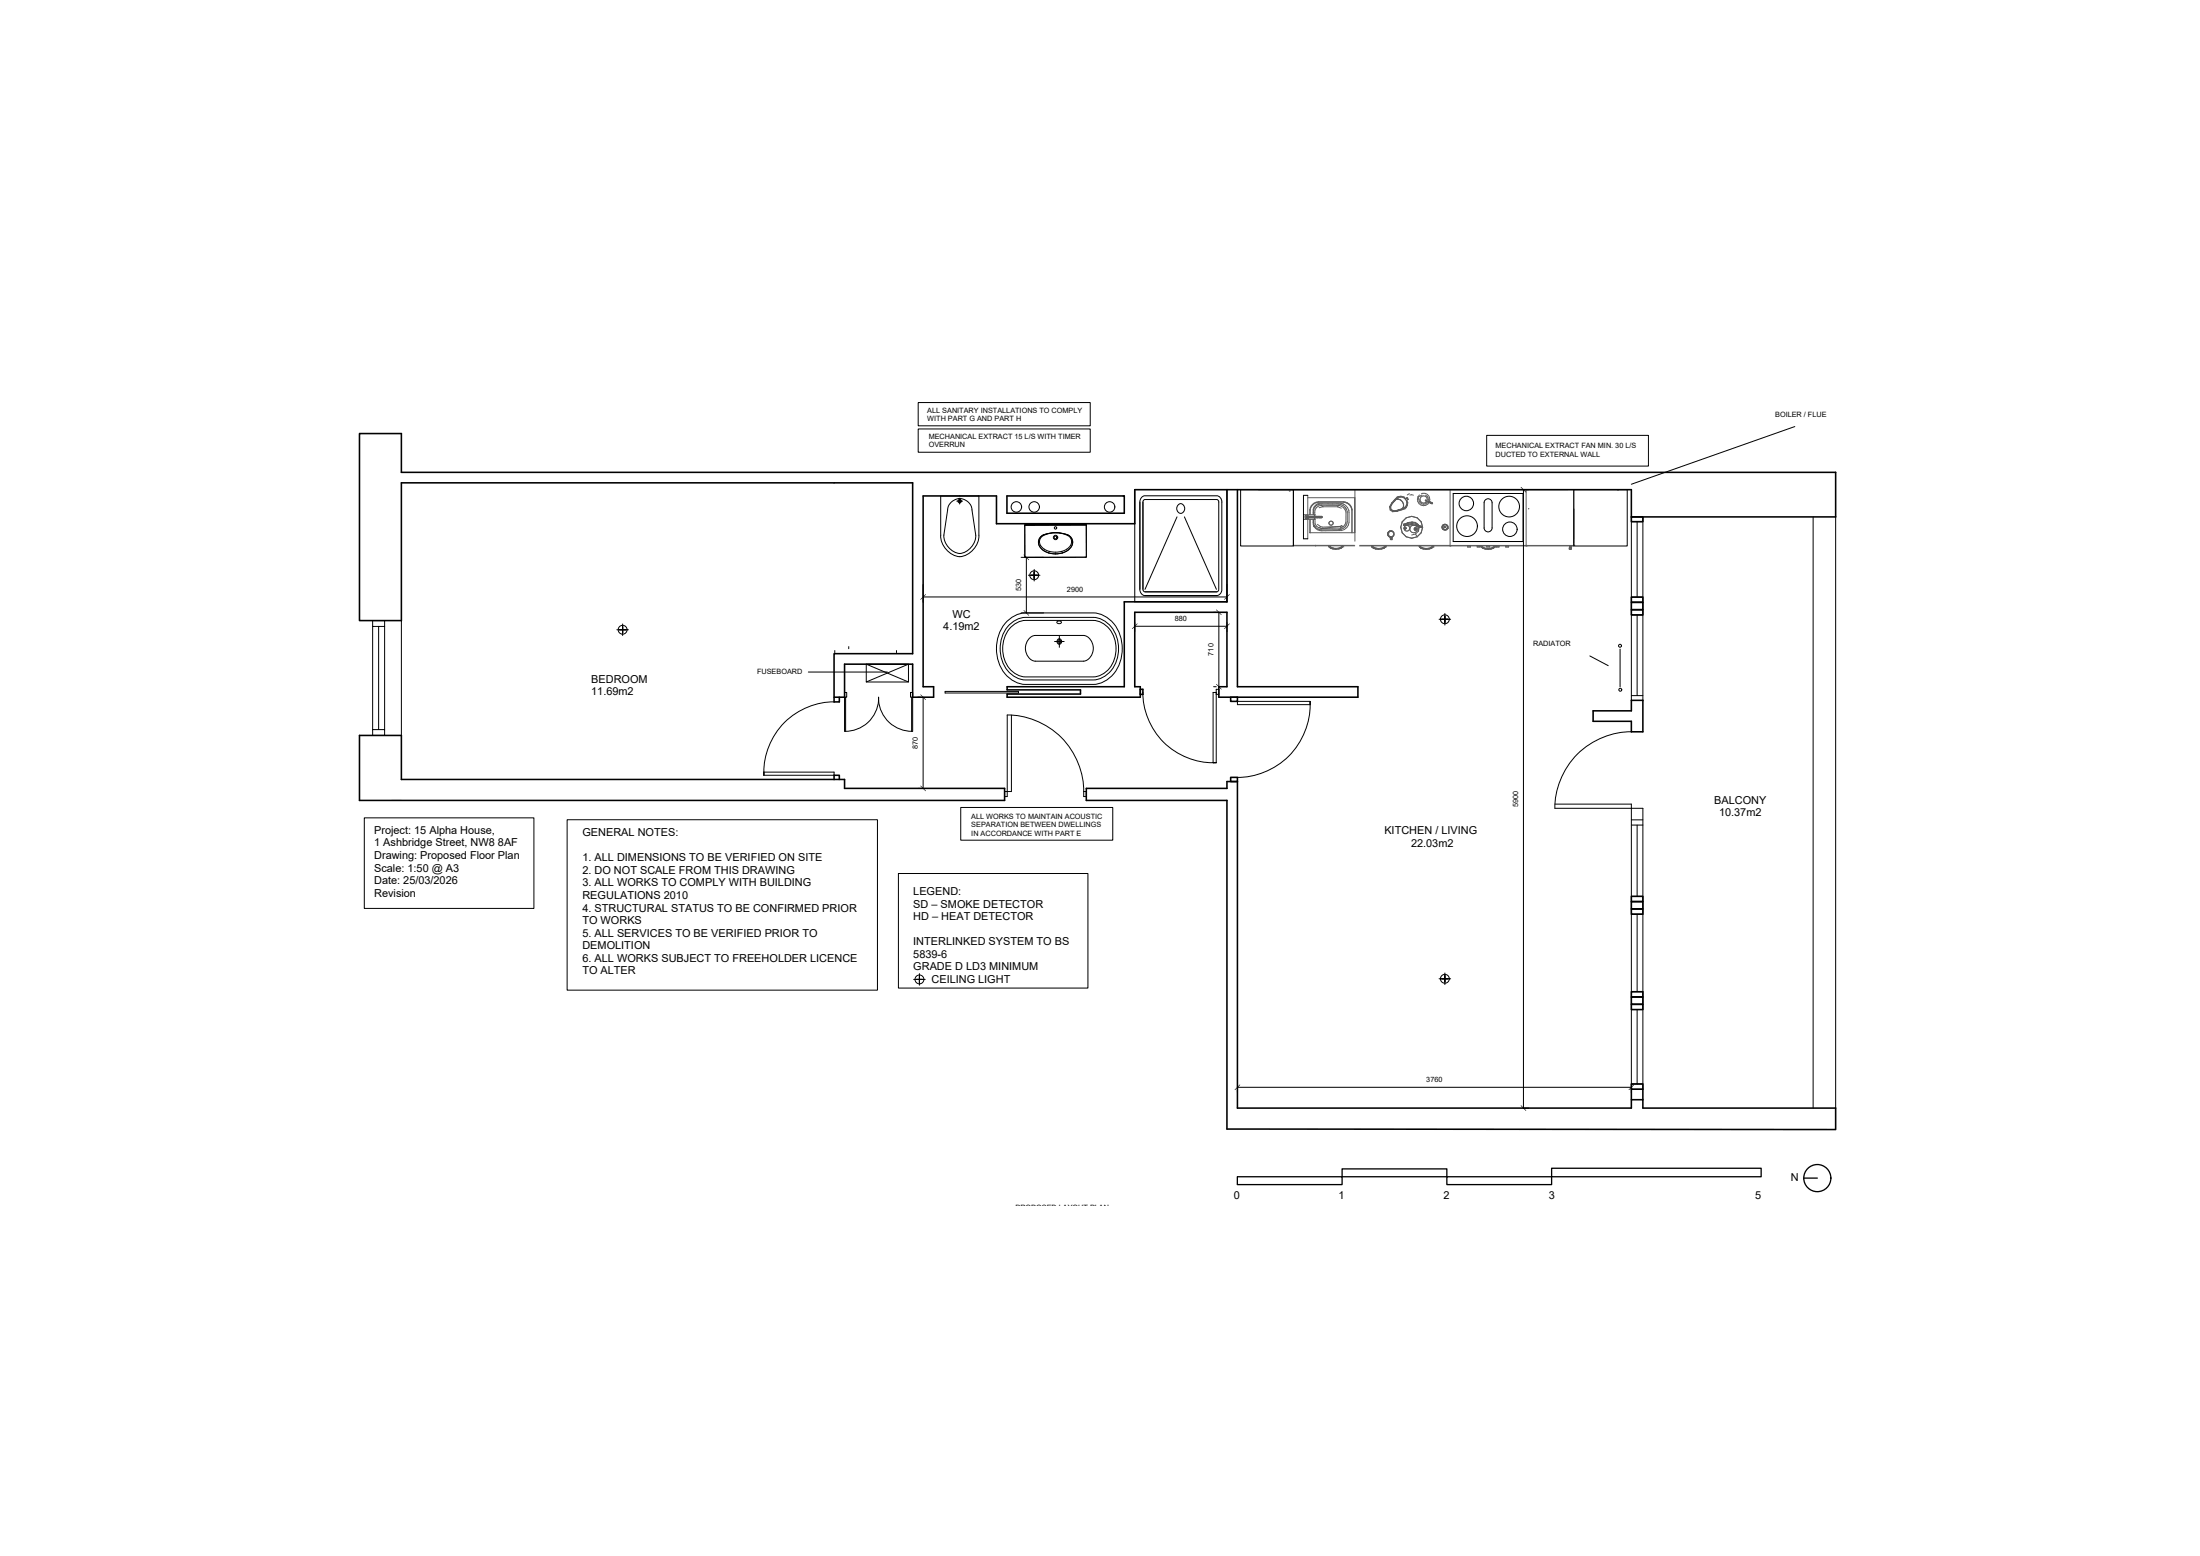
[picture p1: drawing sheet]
<svg xmlns="http://www.w3.org/2000/svg" width="420mm" height="297mm" viewBox="0 0 420 297" stroke-linecap="round" stroke-linejoin="round" font-family="sans-serif">
<!-- layer: 001_Dark_1 50 -->
<g fill="none" stroke="#5c5c5c" stroke-width=".19">
<path d="M240.3 93.5h60.2v10.7h-40.9M246.1 93.7h.2M248.9 98.3h2.1v.3M249.1 98.8a.37 .37 0 0 0 .4 .3 .37 .37 0 0 0 .3-.3M249.3 98.7l.1 .1M249.4 98.6l-.1 .1M249.7 95h9v6.7h-8.6v-2.6M249.7 94.6v3.7M249.7 99.1v3.7M249.8 98.6a.37 .37 0 0 0-.3-.3 .37 .37 0 0 0-.4 .3M250.1 98.3a1.92 1.92 0 0 1 1.6-2.5h4.8a1.73 1.73 0 0 1 1.7 1.5v4.4M250.1 98.3a1.86 1.86 0 0 1 1.6-2.4h4.8a1.7 1.7 0 0 1 1.6 1.5v4.3"/>
<path d="M250.1 99.1v2.6M250.7 98.3a1.68 1.68 0 0 1 1.3-2.2h4a1.86 1.86 0 0 1 1.6 1.8v1.8a1.75 1.75 0 0 1-1.5 1.6h-3.8a1.64 1.64 0 0 1-1.4-.8M250.7 99.1v1l.2 .4M250.8 98.3a1.54 1.54 0 0 1 1.4-2.1h2.1a2.56 2.56 0 0 1 2.5 .6l.4 1v1.8a1.66 1.66 0 0 1-1.6 1.5h-3.4a1.57 1.57 0 0 1-1.4-2M250.9 97.5v.1M251 98.3h.1M251 99.1h.1M251 98.8v.3h-2.1M251 98.8l.1 1.2 .2 .4 .4 .3M252.2 96.4a1.29 1.29 0 0 0-1.2 1.5v.7M252.2 96.4l.3 .3M252.2 96.4l3.4 .1"/>
<path d="M252.4 98.6h-3M252.4 98.6l.1 .1M252.4 98.8h-3M252.5 98.7l-.1 .1M252.5 98.7h-3.2M252.5 96.7l-.7 .2M252.5 96.7h2.9M255.4 96.7l.7 .3M255.6 96.5l-.2 .2M255.6 96.5a1.64 1.64 0 0 1 1.4 1.2v2l-.6 .8M258.7 93.5v9.8M265.3 96.7l.1 .6 .5 .4"/>
<path d="M265.4 96.7l.1 .6M265.4 96.7h-.1M265.5 97.3l.5 .2M265.5 97.3l.5 .3M265.5 96.7l.1 .5M265.5 96.7v.6M265.6 97.2l-.1 .1M265.6 97.2l.5 .3M265.7 96l-.4 .7M265.7 96h.1M265.8 96l-.4 .7M266 97.6l-.1 .1"/>
<path d="M266.1 97.5h-.1M266.2 95.6l-.4 .5M266.5 95.3h.1M266.7 95.3h.1M266.7 95.3a1.11 1.11 0 0 1 1.7 .1 1.11 1.11 0 0 1-.6 1.6M266.7 97.5h.1M266.7 97.5l-.7 .1M266.7 95.2l-.5 .4M266.7 95.2l.7 .3 .4 .3M266.8 97.6l-.9 .1M266.8 94.9l-1.1 1.1M266.8 94.9h.1"/>
<path d="M266.8 97.5v.1M266.8 97.5l-.8 .1M266.8 94.9l-1 1.1M266.9 97.4l-.2 .1M266.9 97.4h.1M267 97.4h.1M267 95.3l-.5 .1-.7 .7-.3 .6M267 97.4h-.1M267.5 94.8l.5 .1M267.5 94.8l-.7 .1M267.5 94.7l-.7 .2M267.5 94.7v.1"/>
<path d="M267.5 94.7l.5 .2M267.7 97.1l-1.6 .4M267.7 97.2h.1M267.7 97.2l-1 .3M267.8 95.8l.2 .9M267.8 95.8l.2 .5M267.8 97.1h.1M268 96.6l-.3 .5M268 96.7l-.3 .5M268 94.9l.3 .3M268 94.9l.4 .3M268 94.9h.1"/>
<path d="M268.2 97.1h.1M268.2 97.1l-1.4 .4M268.2 97.1l-1.4 .5M268.3 95.3l.4-.3 .2 .3-.4 .2M268.4 96.9h.1M268.4 96.9l-.2 .2M268.5 96.9l-.3 .2M268.5 95.5l.2 .5M268.6 95.1h.1M268.6 95.5l.2 .5M268.6 95.1l.2 .3M268.6 96.5l-.2 .4"/>
<path d="M268.6 96.5h.1M268.7 96l-.1 .5M268.7 96.5l-.2 .4M268.8 96l-.1 .5M268.8 96h-.1M268.8 100h1.4M268.8 100l-.8 .2M268.8 100l-.8 .1M268.8 99.8v.2M268.8 99.8l-.8 .3M269.1 94.2l-.4 .3M269.2 94.5h.7"/>
<path d="M269.6 99.6v.6M269.6 99.6l.6 .1M269.6 99.6l-.8 .2M270.2 99.8l.5 .4M270.2 99.7v.1M270.2 99.7l.5 .5M270.2 99.8l-.6-.1-1.6 .4M270.2 99.7l.5 .4M270.7 94.8a1.61 1.61 0 0 0 .7 1.4 .91 .91 0 0 0 1.2-.5M270.7 94.8a1.17 1.17 0 0 0 .6 1.6 1.17 1.17 0 0 0 1.5-.5M271 94.5l-.3 .3M271.4 94.2a1.16 1.16 0 0 1 1.2 .3 1.16 1.16 0 0 1 .3 1.2"/>
<path d="M271.5 94.5l-.8 .3M272.2 94.5a.91 .91 0 0 1 .4 1.2M272.6 95.8l.8 .3M272.6 95.7l.9 .4M272.6 95.6l.9 .4M273.3 96.1h.1M273.4 96l-.1 .1M273.4 96h.1M273.5 96.1h-.1M273.5 96v.1M276.9 93.5v10.7M291.4 93.5v10.7"/>
<path d="M291.9 97.1v.1M308.7 93.5h.1M308.8 93.5h.1M246.9 104.2h11.8M246.9 104.1h11.7M250.8 100.3v.1M250.8 100.3h.1M250.8 100.4h.1M250.8 100.4l.1 .1M250.9 100.5h.1M251.2 104.1v.1M251.5 100.1l.7 .5"/>
<path d="M251.7 100.7l.5 .2M252.2 100.6l-.5 .1M253.7 104.2l.4 .4 .4 .2M253.7 104.4h.1M253.7 104.4v-.2l.3 .4M253.7 104.4l.4 .2M253.7 104.4l.3 .2M253.9 104.2l.7 .4M254 104.6a2.34 2.34 0 0 0 2.1 0M254.1 104.6h-.1M254.1 104.6l.5 .1M254.2 104.5l.9 .2"/>
<path d="M254.6 104.6v.1M255.9 100.5l-3.7 .1M255.9 100.5l.1 .3M255.9 100.5l-3.7 .4M256 104.6l-.4 .1h-1M256 104.6h.1M256 100.8l-3.8 .1M256 100.9l-.4 .1M256.1 100.4l.3 .1M256.1 100.4l-.2 .1M256.2 104.2a1.33 1.33 0 0 1-1.6 .4M256.2 100.3l-.1 .1"/>
<path d="M256.4 104.4v-.2l-.3 .4M256.4 104.4l-.4 .2M256.4 104.4l-.3 .2M256.4 104.2l-.4 .4-.4 .2M256.4 104.4h.1M256.4 100.5l-.4 .3M259.6 104.1h40.9M261.9 104.2v.2M261.9 104.2l.3 .4 .5 .2M261.9 104.4h.1M261.9 104.4l.4 .2M261.9 104.4l.3 .2"/>
<path d="M262.1 104.2a1.58 1.58 0 0 0 2.3 0M262.3 104.6h-.1M262.3 104.6l.4 .1M262.4 104.5l.8 .2M262.8 104.7h-.1M264.1 104.6l-.4 .1h-1M264.5 104.4l-.4 .2M264.5 104.2l-.3 .4-.4 .2M264.6 104.4h.1M264.6 104.2l-.1 .2M264.6 104.2a1.78 1.78 0 0 1-2.4 .4M265 101.9h.1"/>
<path d="M265 102.2h.1M265 101.7h.1M265.1 102.3h.1M265.1 101.5h.1M265.1 102.3l.4 .2M265.2 101.6a.55 .55 0 0 0 0 .7M265.3 102.5h.1M265.3 101.4h.1M265.3 101.4a.55 .55 0 0 1 .8 .6 .55 .55 0 0 1-.9 .3M265.5 103h.1M265.5 102.8h.1M265.5 102.6v.4"/>
<path d="M265.5 102.6h.1M265.5 102.9h.1M265.5 101.4h.1M265.6 102.9h.1M265.6 103h.1M265.6 103h-.1M265.6 102.8h.1M265.6 102.6h.1M265.6 102.6v.4M265.8 101.4a.58 .58 0 0 0-.7 .2 .58 .58 0 0 0 0 .7M268 100.2h.1M268 100.3h.1"/>
<path d="M268 100.1h.1M268 100.2v.1M268 100.1v.1M268 100.1v.2a4.2 4.2 0 0 1 2.7 .1M268.1 100.8h.1M268.1 100.9h.1M268.1 100.8h.2M268.2 100.9h-.1M268.2 100.8h.1M268.2 100.8v.1M268.3 100.9h.1M268.3 100.8h.1"/>
<path d="M269.6 100.2l.3 .1M269.6 100.2l-1.6 .1M270.1 100.3l.6 .2M270.2 101h.1M270.2 100.9h.1M270.2 100.9v.1zM270.2 100l.5 .3M270.2 100l.5 .4M270.2 100.9l.1 .1M270.3 101.9l.2 .5M270.3 101.9l-.8 .2M270.7 100.5h.5"/>
<path d="M270.7 100.1v.2M270.7 100.4v.1M270.7 100.4l.4 .2M270.7 100.4l.5 .1M270.7 100.4l.2 .1M270.7 100.3l.2 .1M270.7 100.2l.2 .1M270.7 100.1l.2 .2M270.8 101.4l-.5 .5M270.8 100.7v.7M270.9 100.4l.3 .1M270.9 100.3h.1"/>
<path d="M270.9 100.3v.1M270.9 100.3l.1 .1M270.9 100.3l.3 .2M270.9 104.2a1.78 1.78 0 0 0 2.4 .4M271 104.4h.1M271 104.4l.4 .2M271 104.4v-.2l.3 .4 .5 .2M271 100.7l-.2 .7M271 100.4l.1 .1M271 100.4l.2 .1M271.1 100.6h.1M271.1 100.5h.1"/>
<path d="M271.1 100.5v.1M271.2 100.6h.1M271.2 100.5h.1M271.2 104.2a1.58 1.58 0 0 0 2.3 0M271.2 100.5v.1M271.4 104.6l.4 .1M271.4 104.5l.9 .2M271.9 104.7h-.1M273.2 104.6l-.4 .1h-1M273.2 104.6h.1M273.6 104.4l-.4 .2M273.6 104.4l-.3 .2"/>
<path d="M273.6 104.2l-.3 .4-.5 .2M273.6 104.4h.1M273.7 104.2l-.1 .2M275.3 100.4a.55 .55 0 0 0 .2 .7 .55 .55 0 0 0 .7-.1M275.3 100.6h.1M275.4 100.6h.1M275.4 100.8h.1M275.4 100.4h.1M275.4 100.8a.5 .5 0 0 0 .8 .2M275.4 100.4l-.1 .2M275.5 101h.1M275.5 100.3h.1"/>
<path d="M275.6 100.1l-.3 .3M275.6 101.1h.1M275.6 100.2h.1M275.6 100.2l-.2 .2M275.7 100.2h.1M275.7 100.6h.3M275.7 100.6l.3 .1M275.8 100.5l.1 .2M275.8 100.1h.1M275.8 101.1h.1M275.8 100.1l.2 .1M275.8 100.5v.3"/>
<path d="M275.9 100.5l-.1 .2M276 100.6l-.3 .1M276 100.2h.1M276 101.1h.1M276 100.2h.2M276 100.1h-.4M276 100.1l.2 .1M276.2 100.3h.1M276.2 101h.1M276.2 100.2a.55 .55 0 0 1 0 .8M276.3 100.4h.1M276.3 100.8h.1"/>
<path d="M276.3 100.4l-.1 .6M276.3 100.6h.1M276.4 100.6h.1M276.8 104.2h.1M280.2 104.2v.2h.6v-.2M280.3 104.2v.2M280.5 104.2v.2M280.7 104.2v.2M282 104.2v.2h.6v-.2M282.1 104.2v.2M282.3 104.2v.2M282.5 104.2v.2"/>
<path d="M282.7 104.2l.4 .4M282.7 104.2l.1 .2M282.8 104.2l.3 .4 .5 .2M282.8 104.4h.1M282.8 104.4l.4 .2M282.8 104.4l.3 .2M283 104.2a1.58 1.58 0 0 0 2.3 0M283.1 104.6a2.34 2.34 0 0 0 2.1 0M283.2 104.6l.4 .1h1M283.2 104.6h-.1M283.8 104.2v.2h.6v-.2M283.9 104.2v.2"/>
<path d="M284.1 104.2v.2M284.3 104.2v.2M284.6 104.7h.1M284.6 104.7h-.5M285 104.6h.1M285 104.6l-.4 .1M285.4 104.4l-.4 .2M285.4 104.4l-.3 .2M285.4 104.2l-.3 .4-.5 .2M285.4 104.4h.1M285.5 104.2l-.1 .2M285.7 104.2v.2h.5v-.2"/>
<path d="M285.7 104.2v.2M285.9 104.2v.2M286.1 104.2v.2M287.5 104.2v.2h.5v-.2M287.6 104.2v.2M287.7 104.2v.2M287.9 104.2v.2M291.4 104.2h.1M299.6 104.6v.2h.4M299.6 104.6h.1M299.7 104.6l-.1 .2M299.7 104.4h.1"/>
<path d="M299.7 104.4v.2M299.7 104.2l-.1 .4M299.7 104.2v.2M299.7 104.4h.2M299.8 104.2v.4M299.9 104.2v.2M299.9 104.4l.1 .2M299.9 104.2l.1 .4M299.9 104.4h.1M300 104.4h.1M300 104.6v.2M300 104.6h.1"/>
<path d="M300.5 104h.1"/>
<circle cx="254.1" cy="99.9" r=".39"/>
<circle cx="271.8" cy="95.3" r=".69"/>
<circle cx="272.2" cy="95.5" r=".09"/>
<circle cx="265.5" cy="101.9" r=".64"/>
<circle cx="268.3" cy="100.8" r=".19"/>
<circle cx="268.6" cy="100.8" r=".55"/>
<circle cx="269.5" cy="100.7" r="2.09"/>
<circle cx="269.9" cy="101" r=".72"/>
<circle cx="270.3" cy="101" r=".27"/>
</g>
<!-- layer: 0 -->
<g fill="none" stroke="#000" stroke-width=".19">
<path d="M179.6 94.7h7.3v7.5a4.2 4.2 0 0 1-3.7 4.1 4.2 4.2 0 0 1-3.6-4.1zM181.5 96a2.32 2.32 0 0 1 2.5-.7 2.32 2.32 0 0 1 1.6 2l.7 4.9a3.6 3.6 0 0 1-3.1 3.5 3.6 3.6 0 0 1-3-3.5l.7-5.2zM182.7 95.7h1.1M183.2 95.2v1M216.7 93.4h17.6v21.5h-17.6zM217.6 95.8v16.7a1.14 1.14 0 0 0 1 1.2h13.7M218.2 95.8v16.7l.2 .4 13.9 .1M224.7 98.7l-6.1 13.8M224.9 96.4a.79 .79 0 0 1 1.1 0 .79 .79 0 0 1 .1 1 .75 .75 0 0 1-.9 .6 .75 .75 0 0 1-.5-.9zM226.1 98.7l6.1 13.8M277.4 94.2h13.4v9.2h-13.4zM283.6 95.4a.76 .76 0 0 1 .8-.1 .76 .76 0 0 1 .5 .7v4.8a.76 .76 0 0 1-.8 .7 .76 .76 0 0 1-.7-.7v-4.8z"/>
<path d="M118.9 119.1v2.2M192.3 118.5a5.2 5.2 0 0 1 3.5-1.5h13a6.4 6.4 0 0 1 5.5 6.8 6.4 6.4 0 0 1-5.5 6.8h-13a6.4 6.4 0 0 1-5.6-6.8 7.3 7.3 0 0 1 2.1-5.3zM192.8 119.2l.9-.7a4 4 0 0 1 2.1-.7h12.9a5.6 5.6 0 0 1 4.9 6 5.6 5.6 0 0 1-4.9 6h-12.9a5.6 5.6 0 0 1-4.8-6 6.4 6.4 0 0 1 1.8-4.6zM193.1 119.6a4.1 4.1 0 0 1 2.7-1.2h12.9a5.2 5.2 0 0 1 4.3 6.6 4.9 4.9 0 0 1-4.3 4.2h-12.9a5.2 5.2 0 0 1-4.3-6.6l.6-1.6zM196.3 109.8h2.3M197.4 108.7v2.2M201.8 118.6a.4 .4 0 0 1 .5-.1 .4 .4 0 0 1 .3 .4 .4 .4 0 0 1-.5 .2 .4 .4 0 0 1-.3-.5zM217.6 112.5v-16.7a1.14 1.14 0 0 1 1-1.2h13.7a1.08 1.08 0 0 1 1 1.2v16.7a1.14 1.14 0 0 1-1 1.2h-13.7M218.2 112.5v-16.7l.2-.4h14.1l.2 .4-.1 16.9-.3 .3h-13.7M274.8 118.2h2.2M275.9 117.1v2.2M117.8 120.2h2.2"/>
<path d="M159.2 134a13.4 13.4 0 0 0-13.4 13.4M161.2 133.1v6.5h.2M161.4 133.1v6.5M174 133.1v6.5M174.2 133.1v6.5a6.3 6.3 0 0 1-6.5-6.5 6.3 6.3 0 0 1-6.3 6.5M193.1 136.5v14.6h-1.3M196.7 121.7l1-.4h9.1a2.54 2.54 0 0 1 1.9 2.5 2.54 2.54 0 0 1-1.9 2.4h-9.1a2.61 2.61 0 0 1-1-4.5zM201.3 122.5h1.9M202.3 121.3v2.3M218.2 132.2a13.4 13.4 0 0 0 13.4 13.4M232.2 131.6v14h-.6M232.2 132.2h-.6v13.4"/>
<path d="M232.7 131.6v.9h-.5M236.3 133.9h13.8v.6h-13.8zM250.1 134.5a13.9 13.9 0 0 1-13.8 13.9M309.3 123.9v7.2M311.5 139.7a14.6 14.6 0 0 0-14.6 14.6h14.6v-.8h-14.6M145.8 147.4h13.4v.6h-13.4zM206.9 151.1a14.6 14.6 0 0 0-14.6-14.6v15.5h-.5M206.9 151.1v.9h.5M206.9 151.1h.5M174.4 187h2.2M175.5 185.8v2.3M274.8 186.8h2.2"/>
<path d="M275.9 185.7v2.2"/>
<circle cx="183.2" cy="95.7" r=".33"/>
<circle cx="183.2" cy="95.7" r=".2"/>
<circle cx="280" cy="96.1" r="1.38"/>
<circle cx="288.1" cy="96.7" r="1.97"/>
<circle cx="197.5" cy="109.8" r=".85"/>
<circle cx="275.9" cy="118.2" r=".85"/>
<circle cx="280.1" cy="100.4" r="1.97"/>
<circle cx="288.3" cy="101" r="1.38"/>
<circle cx="118.9" cy="120.2" r=".85"/>
<circle cx="202.3" cy="122.5" r=".33"/>
<circle cx="202.3" cy="122.5" r=".48"/>
<circle cx="309.3" cy="123.3" r=".28"/>
<circle cx="309.4" cy="131.7" r=".28"/>
<circle cx="175.5" cy="187" r=".85"/>
<circle cx="275.9" cy="186.8" r=".85"/>
</g>
<!-- layer: Plan Drawing background -->
<path d="M232.2 131.6h.5M74.8 152.8h1.8M191.8 151.1v.9M207.4 151.1v.9" fill="none" stroke="#000" stroke-width=".19"/>
<!-- layer: dimensions -->
<g fill="none" stroke="#000" stroke-width=".19">
<path d="M283.8 83.1h30.9v5.9h-30.9zM290.8 93.5h1.1M290.9 93.5v118M342.7 81.4l-31.2 11M176.2 111.5v3.4M176.2 113.9h58.1M195 117h4.3M195 106.4h4.2M196 106.4v10.6M216.7 118.8v1.7M216.7 119.5h17.6M231.7 116.9h.5"/>
<path d="M232.7 116.9v14.2M234.3 111.5v3.4M234.3 118.8v1.7M175.2 133.1h.5M176.2 133.1v17.4M231.7 131.1h.5M303.5 125.2l3.5 1.9M175.2 150.5h.5M171.5 166.7h36.2v21.9h-36.2zM236.3 208v.5M236.3 207.5h75.2M290.8 211.5h1.1"/>
<path d="M311.5 208v.5"/>
</g>
<g fill="#000">
<path d="M290.4 92.9l1 1-.1 .1-1-1zM176.7 113.4l.1 .1-1 1-.1-.1zM195.5 116.5l1 1h-.1l-1-1zM195.5 105.8l1 1-.1 .1-1-1zM217.1 119l.1 .1-1 1-.1-.1zM232.2 116.3l1 1v.1l-1-1zM234.7 113.4l.1 .1-1 1-.1-.1zM175.8 132.5l1 1-.1 .1-1-1zM232.2 130.5l1 1v.1l-1-1zM234.7 119l.1 .1-1 1-.1-.1zM175.8 149.9l1 1-.1 .1-1-1zM236.7 207l.1 .1-1 1-.1-.1z"/>
<path d="M290.4 211l1 1-.1 .1-1-1zM311.9 207l.1 .1-1 1-.1-.1z"/>
</g>
<!-- layer: Final Doors -->
<path d="M159.4 124.2v.4M162 123.4v.4M171.2 124.2v.4" fill="none" stroke="#000" stroke-width=".19"/>
<!-- layer: Heavy CUt -->
<g fill="none" stroke="#000" stroke-width=".25">
<path d="M236.2 224.6h20v1.5h-20zM256.2 223.1h20v1.5h-20zM276.2 224.6h20v1.5h-20zM296.2 223h40v1.6h-40zM347 224.9h-2.6"/>
<circle cx="347" cy="224.9" r="2.59"/>
</g>
<!-- layer: SANTEH -->
<g fill="none" stroke="#000" stroke-width=".19">
<path d="M195.7 100.2l11.7-.1v6.2l-11.7 .1zM198.6 102.5a5.4 5.4 0 0 1 5.8 0 1.94 1.94 0 0 1-1.3 3 3.8 3.8 0 0 1-4.7-1.5l-.1-.2a1.46 1.46 0 0 1 .3-1.3zM198.9 102.5a5 5 0 0 1 5.3-.1 1.71 1.71 0 0 1-1.2 2.8 3.7 3.7 0 0 1-4.4-1.3l-.1-.2a1.3 1.3 0 0 1 .4-1.2zM207.4 100.3h-11.8"/>
<circle cx="201.5" cy="100.8" r=".23"/>
<circle cx="201.5" cy="102.6" r=".26"/>
<circle cx="201.5" cy="102.6" r=".42"/>
</g>
<!-- layer: Furniture -->
<g fill="none" stroke="#000" stroke-width=".19">
<path d="M311.5 99.6h2.2M311.5 98.7v35M313.7 98.7v35M346.2 98.7v112.8M350.5 98.7v112.8M71.1 118.5h2.3v1.1h-2.3zM71.1 119.6v19.7M72.3 119.6v19.7M73.4 119.6v19.7M76.6 118.5v21.9M311.5 117.4h2.2M311.5 115h2.2"/>
<path d="M311.5 114h2.2M311.5 116.4h2.2M71.1 139.3h2.3v1.1h-2.3zM161.2 132.2h.5v.9h-.5zM165.4 126.8h8v3.4h-8zM165.4 126.8l8 3.4M173.4 126.8l-8 3.4M173.8 132.2h.4v.9h-.4zM311.5 132.8h2.2M311.5 154.3h2.2v53.6h-2.2zM311.5 157.5h2.2M311.5 156.5h2.2"/>
<path d="M311.5 174.5h2.2M311.5 173.5h2.2M311.5 172.1h2.2M311.5 171.1h2.2M311.5 192.7h2.2M311.5 191.7h2.2M311.5 190.3h2.2M311.5 189.3h2.2M311.5 206.9h2.2"/>
<circle cx="194" cy="96.8" r="1"/>
<circle cx="197.5" cy="96.8" r="1"/>
<circle cx="211.9" cy="96.8" r="1"/>
</g>
<!-- layer: Walls -->
<g fill="none" stroke="#000" stroke-width=".3">
<path d="M214.5 94.7h.2v3.3h-22.5v-3.3h22.5M216.7 93.5h94.8v5.2h39v-8.5h-273.9v-7.4h-8v35.7h8v-26.3h97.6v32.6h-15v9.2h1v-.9h-1M216.7 93.6v6.4h-26.5v-5.3h-14v36.4h2v2h-4v-6.3h-13v6.3h-1M234.3 93.5v21.4h-19.6v16.2h-22.4v.6h14v.8h-14v.6h25.4v-2h-1v-14.2h17.6v14.2h-1.6v2h26.6v-2h-23v-37.6M311.5 98.7h2.2v.9h-2.2zM311.5 116.4h2.2v1h-2.2zM311.5 115h2.2v1.4h-2.2zM311.5 114h2.2v1h-2.2zM217.7 131.6h.5v.9h-.5M235 133.1h1.3v.8h-1.3zM304.2 135.7h7.3v-2h2.2v6h-2.2v-2h-7.3zM68.6 140.4h8v8.4h84.6v1.7h30.6v2.3h-123.2z"/>
<path d="M159.2 148.8v-.8h1v.8M207.4 150.5h26.9v-1.3h2v62.3h75.2v-1.6h2.2v1.6h36.8v4.1l-116.2-.1v-62.7h-26.9zM235 148.4h1.3v.8h-1.3zM311.5 173.5h2.2v1h-2.2zM311.5 172.1h2.2v1.4h-2.2zM311.5 171.1h2.2v1h-2.2zM311.5 189.3h2.2v1h-2.2zM311.5 190.3h2.2v1.4h-2.2zM311.5 191.7h2.2v1h-2.2zM311.5 206.9h2.2v1h-2.2zM311.5 207.9v2M313.7 207.9v2"/>
</g>
<!-- layer: Doors -->
<g fill="none" stroke="#000" stroke-width=".19">
<path d="M175.3 76.8h32.9v4.5h-32.9zM175.3 81.9h32.9v4.4h-32.9zM236.9 93.5h10v10.7h-10zM246.9 93.5v10.7M249.7 94.6h-.8v8.2h.8M300.5 93.5h10.2v10.7h-10.2zM312.6 99.6v14.4M312.6 117.4v15.4M169.4 128.3h-15.1M180.4 132h14v.3h-14zM69.6 156.1h32.3v17.3h-32.3zM108.3 156.5h59.2v32.5h-59.2z"/>
<path d="M183.4 154.1h29.1v6.3h-29.1zM312.6 157.5v13.6M312.6 174.5v14.8M312.6 192.7v14.2"/>
</g>
<g font-size="2.1">
<text x="181.8" y="117.9">WC</text>
<text x="180.1" y="120.3">4.19m2</text>
<text x="112.9" y="130.3">BEDROOM</text>
<text x="112.9" y="132.7">11.69m2</text>
<text x="327.3" y="153.4">BALCONY</text>
<text x="328.2" y="155.8">10.37m2</text>
<text x="71.4" y="159.2">Project: 15 Alpha House,</text>
<text x="71.4" y="161.6">1 Ashbridge Street, NW8</text>
<text x="95.1" y="161.6">8AF</text>
<text x="111.2" y="159.6">GENERAL NOTES:</text>
<text x="264.3" y="159.3">KITCHEN / LIVING</text>
<text x="269.4" y="161.7">22.03m2</text>
<text x="71.4" y="164">Drawing: Proposed Floor Plan</text>
<text x="71.4" y="166.4">Scale: 1:50 @ A3</text>
<text x="111.2" y="164.4">1. ALL DIMENSIONS TO BE VERIFIED ON SITE</text>
<text x="111.2" y="166.8">2. DO NOT SCALE FROM THIS DRAWING</text>
<text x="71.4" y="168.8">Date: 25/03/2026</text>
<text x="71.4" y="171.2">Revision</text>
<text x="111.2" y="169.2">3. ALL WORKS TO COMPLY WITH BUILDING</text>
<text x="111.2" y="171.6">REGULATIONS 2010</text>
<text x="111.2" y="174">4. STRUCTURAL STATUS TO BE CONFIRMED PRIOR</text>
<text x="174.4" y="170.8">LEGEND:</text>
<text x="174.4" y="173.2">SD – SMOKE DETECTOR</text>
<text x="111.2" y="176.4">TO WORKS</text>
<text x="111.2" y="178.8">5. ALL SERVICES TO BE VERIFIED PRIOR TO</text>
<text x="174.4" y="175.6">HD – HEAT DETECTOR</text>
<text x="111.2" y="181.2">DEMOLITION</text>
<text x="111.2" y="183.6">6. ALL WORKS SUBJECT TO FREEHOLDER LICENCE</text>
<text x="174.4" y="180.4">INTERLINKED SYSTEM TO BS</text>
<text x="174.4" y="182.8">5839-6</text>
<text x="174.4" y="185.2">GRADE D LD3 MINIMUM</text>
<text x="111.2" y="186">TO ALTER</text>
<text x="177.8" y="187.6">CEILING LIGHT</text>
<text x="341.9" y="225.4">N</text>
<text x="235.6" y="228.9">0</text>
<text x="255.6" y="228.9">1</text>
<text x="275.6" y="228.9">2</text>
<text x="295.7" y="228.9">3</text>
<text x="335.1" y="228.9">5</text>
</g>
<g font-size="1.4">
<text x="177" y="78.8">ALL SANITARY INSTALLATIONS TO COMPLY</text>
<text x="177" y="80.4">WITH PART G AND PART H</text>
<text x="177.3" y="83.7">MECHANICAL EXTRACT 15 L/S WITH TIMER</text>
<text x="338.9" y="79.6">BOILER / FLUE</text>
<text x="177.3" y="85.3">OVERRUN</text>
<text x="285.5" y="85.6">MECHANICAL EXTRACT FAN MIN. 30 L/S</text>
<text x="285.5" y="87.2">DUCTED TO EXTERNAL WALL</text>
<text x="194.9" y="112.8" transform="rotate(-90 194.9 112.8)">530</text>
<text x="203.7" y="112.9">2900</text>
<text x="224.3" y="118.5">880</text>
<text x="231.7" y="125.1" transform="rotate(-90 231.7 125.1)">710</text>
<text x="292.7" y="123.2">RADIATOR</text>
<text x="144.5" y="128.6">FUSEBOARD</text>
<text x="175.2" y="142.9" transform="rotate(-90 175.2 142.9)">870</text>
<text x="289.9" y="154" transform="rotate(-90 289.9 154)">5900</text>
<text x="185.4" y="156.3">ALL WORKS TO MAINTAIN ACOUSTIC</text>
<text x="185.4" y="157.9">SEPARATION BETWEEN DWELLINGS</text>
<text x="185.4" y="159.5">IN ACCORDANCE WITH PART E</text>
<text x="272.3" y="206.5">3760</text>
<text x="193.9" y="231.1">PROPOSED LAYOUT PLAN</text>
</g>
</svg>
